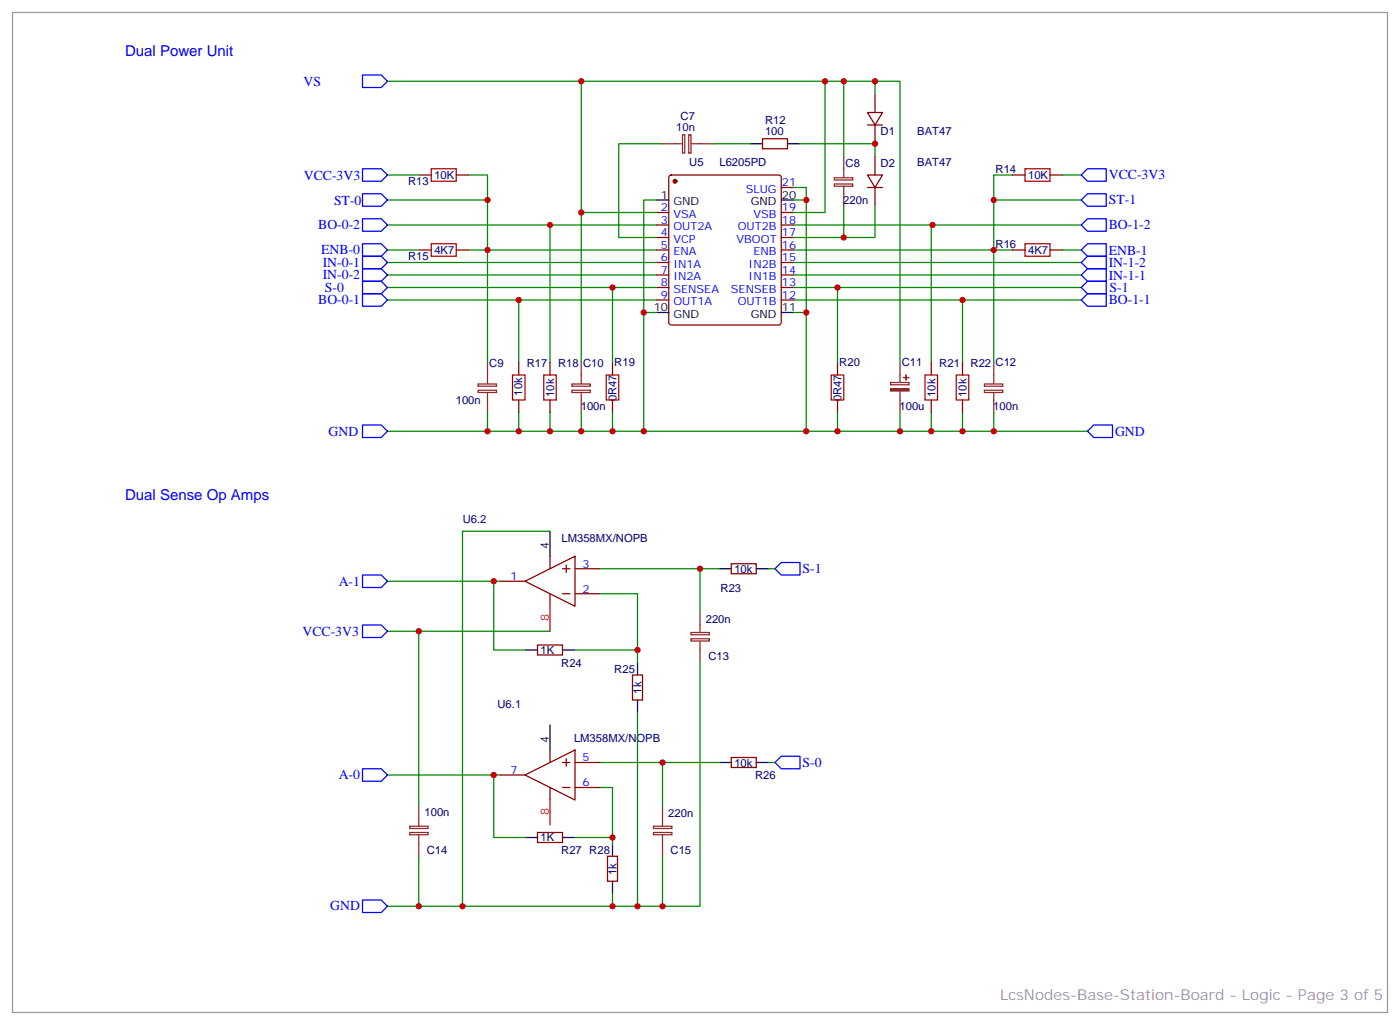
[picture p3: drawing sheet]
<svg xmlns="http://www.w3.org/2000/svg" width="395mm" height="289mm" viewBox="0 0 395 289" stroke-linecap="round" stroke-linejoin="round" font-family="sans-serif">
<g fill="none" stroke="#008700" stroke-width=".35">
<path d="M109.4 22.9h123.4v37.1h-8.8M164 22.9v37.1h21.2M232.8 22.9h14.1v3.6M238.1 22.9v21.2M246.9 22.9h7.1v79.4M109.4 56.4h28.2M109.4 49.4h8.8M132.3 49.4h5.3v52.9M164 60v42.3M185.2 56.4h-3.5v65.3M187 40.6h-12.4v26.4h10.6M201.1 40.6h10.6"/>
<path d="M224 52.9h3.5v35.3M224 56.4h3.5M225.8 40.6h21.1v3.5M238.1 58.2v8.8M246.9 58.2v8.8h-22.9M280.5 56.4h24.7M285.8 49.4h-5.3v52.9M299.9 49.4h5.3M109.4 63.5h75.8M109.4 70.6h8.8M109.4 74.1h75.8M109.4 77.6h75.8"/>
<path d="M132.3 70.6h52.9M155.2 63.5v38.8M224 63.5h81.2M224 70.6h61.8M224 74.1h81.2M224 77.6h81.2M263.2 63.5h-.4v38.8M299.9 70.6h5.3M109.4 81.1h75.8M109.4 84.7h75.8M146.4 84.7v17.6M172.9 81.1v21.2"/>
<path d="M181.7 88.2h3.5M224 88.2h3.5v33.5M224 81.1h81.2M224 84.7h81.2M236.4 81.1v21.2M271.6 84.7v17.6M137.6 116.4v5.3M146.4 116.4v5.3M155.2 116.4v5.3M164 116.4v5.3M172.9 116.4v5.3M236.4 116.4v5.3"/>
<path d="M254 116.4v5.3M262.8 116.4v5.3M271.6 116.4v5.3M280.5 116.4v5.3M109.4 121.7h197.5M155.2 149.9h-24.7v105.9M109.4 164h29.9v19.4h8.9M109.4 178.2h45.8M118.2 178.2v49.3M139.3 164h1.8M169.3 167.6h10.6v15.8h-17.6M169.3 160.5h33.5"/>
<path d="M197.6 160.5v12.4M217 160.5h1.7M179.9 183.4v3.6M197.6 187v68.8h-88.2M109.4 218.7h29.9M141.1 218.7h-1.8v17.7h8.9M169.3 215.2h33.5M179.9 201.1v54.7M187 215.2v12.3M217 215.2h1.7M169.3 222.2h3.6v14.2h-10.6M172.9 236.4v1.7"/>
<path d="M118.2 241.7v14.1M172.9 252.2v3.6M187 241.7v14.1"/>
</g>
<path d="M121.7 47.6h7.1v3.6h-7.1zM289.3 47.6h7v3.6h-7zM121.7 68.8h7.1v3.5h-7.1zM289.3 68.8h7v3.5h-7zM144.6 105.8h3.6v7.1h-3.6zM153.5 105.8h3.5v7.1h-3.5zM171.1 105.8h3.5v7.1h-3.5zM234.6 105.8h3.5v7.1h-3.5zM261.1 105.8h3.5v7.1h-3.5zM269.9 105.8h3.5v7.1h-3.5z" fill="none" stroke="#a10000" stroke-width=".35"/>
<g fill="none" stroke="#870000" stroke-width=".35">
<path d="M215.2 39.2h7v2.8h-7zM244.8 31.8h4.3l-2.2 3.5zM244.8 35.3h4.3M246.9 26.5v5.3M246.9 35.3v5.3M118.2 49.4h3.5M128.8 49.4h3.5M185.2 60h3.5M189 49.6l.4-.2h30.4l.5 .2 .2 .5v40.9l-.2 .5-.5 .2h-30.4l-.5-.2-.2-.5v-40.9zM220.5 60h3.5M220.5 52.9h3.5M244.8 49.4h4.3l-2.2 3.5z"/>
<path d="M244.8 52.9h4.3M246.9 44.1v5.3M246.9 52.9v5.3M285.8 49.4h3.5M296.3 49.4h3.6M118.2 70.6h3.5M128.8 70.6h3.5M185.2 63.5h3.5M185.2 67h3.5M185.2 70.6h3.5M185.2 74.1h3.5M185.2 77.6h3.5"/>
<path d="M220.5 63.5h3.5M220.5 67h3.5M220.5 70.6h3.5M220.5 74.1h3.5M220.5 77.6h3.5M285.8 70.6h3.5M296.3 70.6h3.6M185.2 81.1h3.5M185.2 84.7h3.5M220.5 81.1h3.5M220.5 84.7h3.5M146.4 102.3v3.5"/>
<path d="M146.4 112.9v3.5M155.2 102.3v3.5M155.2 112.9v3.5M172.9 102.3v3.5M172.9 112.9v3.5M236.4 102.3v3.5M236.4 112.9v3.5M262.8 102.3v3.5M262.8 112.9v3.5M271.6 102.3v3.5M271.6 112.9v3.5M155.2 157v3.5"/>
<path d="M159.8 159.5v2.1M206.4 159.1h7v2.8h-7zM141.1 164h7.1M148.2 164l14.1-7v14.1zM155.2 167.6v3.5M158.7 167.6h2.2M158.7 160.5h2.2M162.3 167.6h7M162.3 160.5h7M151.7 182h7v2.9h-7zM178.5 190.5h2.8v7.1h-2.8zM141.1 218.7h7.1"/>
<path d="M148.2 218.7l14.1-7v14.1zM155.2 211.7v3.5M158.7 215.2h2.2M159.8 214.1v2.2M162.3 215.2h7M206.4 213.8h7v2.8h-7zM151.7 234.9h7v2.9h-7zM155.2 222.2v3.6M158.7 222.2h2.2M162.3 222.2h7M171.4 241.7h2.9v7h-2.9z"/>
</g>
<circle cx="190.5" cy="51.2" r=".53" fill="#870000" stroke="#870000" stroke-width=".35"/>
<g fill="none" stroke="#000" stroke-width=".35">
<path d="M185.2 56.4h3.5M211.7 40.6h3.5M220.5 56.4h3.5M222.2 40.6h3.6M185.2 88.2h3.5M220.5 88.2h3.5M155.2 149.9v7.1M202.8 160.5h3.6M213.4 160.5h3.6M148.2 183.4h3.5M158.7 183.4h3.6M179.9 187v3.5"/>
<path d="M179.9 197.6v3.5M155.2 204.6v7.1M202.8 215.2h3.6M213.4 215.2h3.6M148.2 236.4h3.5M158.7 236.4h3.6M172.9 238.1v3.6M172.9 248.7v3.5"/>
</g>
<g fill="none" stroke="#00f" stroke-width=".35">
<path d="M102.3 21.2h5.3l1.8 1.7-1.8 1.8h-5.3zM102.3 47.6h5.3l1.8 1.8-1.8 1.8h-5.3zM102.3 54.7h5.3l1.8 1.7-1.8 1.8h-5.3zM306.9 47.6h5.3v3.6h-5.3l-1.7-1.8zM306.9 54.7h5.3v3.5h-5.3l-1.7-1.8zM102.3 61.7h5.3l1.8 1.8-1.8 1.8h-5.3zM102.3 68.8h5.3l1.8 1.8-1.8 1.7h-5.3zM102.3 79.4h5.3l1.8 1.7-1.8 1.8h-5.3zM102.3 72.3h5.3l1.8 1.8-1.8 1.7h-5.3zM102.3 75.8h5.3l1.8 1.8-1.8 1.8h-5.3zM305.2 74.1l1.7-1.8h5.3v3.5h-5.3zM306.9 61.7h5.3v3.6h-5.3l-1.7-1.8z"/>
<path d="M306.9 68.8h5.3v3.5h-5.3l-1.7-1.7zM306.9 79.4h5.3v3.5h-5.3l-1.7-1.8zM306.9 75.8h5.3v3.6h-5.3l-1.7-1.8zM102.3 82.9h5.3l1.8 1.8-1.8 1.7h-5.3zM305.2 84.7l1.7-1.8h5.3v3.5h-5.3zM102.3 119.9h5.3l1.8 1.8-1.8 1.8h-5.3zM306.9 121.7l1.8-1.8h5.3v3.6h-5.3zM102.3 162.3h5.3l1.8 1.7-1.8 1.8h-5.3zM102.3 176.4h5.3l1.8 1.8-1.8 1.7h-5.3zM218.7 160.5l1.8-1.7h5.3v3.5h-5.3zM102.3 217h5.3l1.8 1.7-1.8 1.8h-5.3zM218.7 215.2l1.8-1.8h5.3v3.6h-5.3z"/>
<path d="M102.3 254h5.3l1.8 1.8-1.8 1.7h-5.3z"/>
</g>
<g fill="none" stroke="#8c2424" stroke-width=".35">
<path d="M192.6 38h.7v5.2h-.7zM194.4 38h.6v5.2h-.6zM187 40.6h5.6M195.1 40.6h6M235.5 50.2h5.2v.6h-5.2zM235.5 51.9h5.2v.7h-5.2zM238.1 44.1v6M238.1 52.6v5.6M134.9 108.4h5.2v.6h-5.2zM134.9 110.1h5.2v.7h-5.2zM137.6 102.3v6M137.6 110.8v5.6"/>
<path d="M161.4 108.4h5.2v.6h-5.2zM161.4 110.1h5.2v.7h-5.2zM164 102.3v6M164 110.8v5.6M251.4 108h5.1v.6h-5.1zM254 102.3v5.7M254 110.4v6M277.8 108.4h5.2v.6h-5.2zM277.8 110.1h5.2v.7h-5.2zM280.5 102.3v6M280.5 110.8v5.6M195 178.5h5.2v.6h-5.2z"/>
<path d="M197.6 172.9v5.6M195 180.3h5.2v.6h-5.2zM197.6 181v6M115.6 234.9h5.2v.7h-5.2zM115.6 233.2h5.2v.6h-5.2zM118.2 227.5v5.7M118.2 235.7v6M184.4 234.9h5.2v.7h-5.2zM184.4 233.2h5.2v.6h-5.2zM187 227.5v5.7M187 235.7v6"/>
</g>
<g fill="#8c2424" stroke="#8c2424" stroke-width=".35">
<path d="M251.4 109.7h5.1v.6h-5.1z"/>
<path d="M255.1 106.5l1.4 .1z"/>
<path d="M255.7 105.8l.1 1.4z"/>
</g>
<path d="M3.5 3.5h388.1v282.3h-388.1z" fill="none" stroke="#999" stroke-width=".35"/>
<path d="M155.2 171.1v7.1M155.2 225.8v7" fill="none" stroke="#f00" stroke-width=".35"/>
<g fill="#c00">
<circle cx="263.2" cy="63.5" r=".88"/>
<circle cx="172.9" cy="81.1" r=".88"/>
<circle cx="146.4" cy="84.7" r=".88"/>
<circle cx="137.6" cy="70.6" r=".88"/>
<circle cx="271.6" cy="84.7" r=".88"/>
<circle cx="271.6" cy="121.7" r=".88"/>
<circle cx="280.5" cy="70.6" r=".88"/>
<circle cx="155.2" cy="63.5" r=".88"/>
<circle cx="164" cy="22.9" r=".88"/>
<circle cx="232.8" cy="22.9" r=".88"/>
<circle cx="181.7" cy="88.2" r=".88"/>
<circle cx="227.5" cy="88.2" r=".88"/>
<circle cx="227.5" cy="56.4" r=".88"/>
<circle cx="164" cy="60" r=".88"/>
<circle cx="280.5" cy="121.7" r=".88"/>
<circle cx="246.9" cy="22.9" r=".88"/>
<circle cx="236.4" cy="81.1" r=".88"/>
<circle cx="130.5" cy="255.8" r=".88"/>
<circle cx="179.9" cy="255.8" r=".88"/>
<circle cx="172.9" cy="255.8" r=".88"/>
<circle cx="187" cy="255.8" r=".88"/>
<circle cx="118.2" cy="255.8" r=".88"/>
<circle cx="172.9" cy="236.4" r=".88"/>
<circle cx="197.6" cy="160.5" r=".88"/>
<circle cx="187" cy="215.2" r=".88"/>
<circle cx="179.9" cy="183.4" r=".88"/>
<circle cx="118.2" cy="178.2" r=".88"/>
<circle cx="139.3" cy="164" r=".88"/>
<circle cx="139.3" cy="218.7" r=".88"/>
<circle cx="254" cy="121.7" r=".88"/>
<circle cx="146.4" cy="121.7" r=".88"/>
<circle cx="155.2" cy="121.7" r=".88"/>
<circle cx="262.8" cy="121.7" r=".88"/>
<circle cx="137.6" cy="121.7" r=".88"/>
<circle cx="172.9" cy="121.7" r=".88"/>
<circle cx="181.7" cy="121.7" r=".88"/>
<circle cx="227.5" cy="121.7" r=".88"/>
<circle cx="164" cy="121.7" r=".88"/>
<circle cx="236.4" cy="121.7" r=".88"/>
<circle cx="137.6" cy="56.4" r=".88"/>
<circle cx="280.5" cy="56.4" r=".88"/>
<circle cx="238.1" cy="67" r=".88"/>
<circle cx="238.1" cy="22.9" r=".88"/>
<circle cx="246.9" cy="40.6" r=".88"/>
</g>
<g font-size="4.2" fill="#00f">
<text x="35.3" y="15.9">Dual Power Unit</text>
<text x="35.3" y="141.1">Dual Sense Op Amps</text>
</g>
<text font-size="4.2" fill="#999" x="282.2" y="282.2">LcsNodes-Base-Station-Board - Logic - Page 3 of 5</text>
<g font-size="3.9" fill="#00f">
<text x="85.7" y="24.2">VS</text>
<text x="85.7" y="50.7">VCC-3V3</text>
<text x="312.9" y="50.6">VCC-3V3</text>
<text x="94.3" y="57.7">ST-0</text>
<text x="312.9" y="57.7">ST-1</text>
<text x="89.8" y="64.7">BO-0-2</text>
<text x="312.9" y="64.7">BO-1-2</text>
<text x="90.7" y="71.8">ENB-0</text>
<text x="312.9" y="71.9">ENB-1</text>
<text x="91.1" y="75.3">IN-0-1</text>
<text x="312.9" y="75.4">IN-1-2</text>
<text x="91.1" y="78.9">IN-0-2</text>
<text x="91.7" y="82.5">S-0</text>
<text x="312.9" y="78.9">IN-1-1</text>
<text x="313.1" y="82.4">S-1</text>
<text x="89.8" y="85.9">BO-0-1</text>
<text x="312.9" y="85.9">BO-1-1</text>
<text x="92.7" y="123">GND</text>
<text x="314.7" y="123">GND</text>
<text x="226.5" y="161.8">S-1</text>
<text x="95.6" y="165.3">A-1</text>
<text x="85.4" y="179.4">VCC-3V3</text>
<text x="95.6" y="220">A-0</text>
<text x="226.5" y="216.5">S-0</text>
<text x="93.2" y="256.9">GND</text>
</g>
<g font-size="3.2" fill="#000080">
<text x="192.1" y="33.8">C7</text>
<text x="215.9" y="34.9">R12</text>
<text x="190.8" y="37">10n</text>
<text x="215.9" y="38.1">100</text>
<text x="248.5" y="38.2">D1</text>
<text x="258.9" y="38.2">BAT47</text>
<text x="194.5" y="47">U5</text>
<text x="203" y="47">L6205PD</text>
<text x="238.6" y="47">C8</text>
<text x="248.5" y="47">D2</text>
<text x="258.9" y="47">BAT47</text>
<text x="115.2" y="52.3">R13</text>
<text x="122.6" y="50.5">10K</text>
<text x="281" y="48.8">R14</text>
<text x="290.1" y="50.5">10K</text>
<text x="238" y="57.6">220n</text>
<text x="122.6" y="71.7">4K7</text>
<text x="281" y="69.9">R16</text>
<text x="290.2" y="71.7">4K7</text>
<text x="115.2" y="73.4">R15</text>
<text x="138.1" y="103.5">C9</text>
<text x="148.7" y="103.5">R17</text>
<text x="157.5" y="103.5">R18</text>
<text x="164.5" y="103.5">C10</text>
<text x="173.4" y="103.4">R19</text>
<text x="236.9" y="103.4">R20</text>
<text x="254.5" y="103.4">C11</text>
<text x="265.1" y="103.5">R21</text>
<text x="273.9" y="103.5">R22</text>
<text x="281" y="103.4">C12</text>
<text x="147.4" y="111.7" transform="rotate(-90 147.4 111.7)">10k</text>
<text x="156.4" y="112" transform="rotate(-90 156.4 112)">10k</text>
<text x="174" y="113.3" transform="rotate(-90 174 113.3)">0R47</text>
<text x="237.5" y="113.3" transform="rotate(-90 237.5 113.3)">0R47</text>
<text x="264" y="112" transform="rotate(-90 264 112)">10k</text>
<text x="272.8" y="112" transform="rotate(-90 272.8 112)">10k</text>
<text x="128.6" y="114">100n</text>
<text x="163.9" y="115.8">100n</text>
<text x="253.9" y="115.8">100u</text>
<text x="280.3" y="115.8">100n</text>
<text x="130.6" y="147.5">U6.2</text>
<text x="158.5" y="152.8">LM358MX/NOPB</text>
<text x="207.2" y="161.7">10k</text>
<text x="203.4" y="167">R23</text>
<text x="199.2" y="175.8">220n</text>
<text x="152.6" y="184.6">1K</text>
<text x="158.4" y="188.1">R24</text>
<text x="173.4" y="189.8">R25</text>
<text x="199.9" y="186.3">C13</text>
<text x="181" y="195.8" transform="rotate(-90 181 195.8)">1k</text>
<text x="140.4" y="199.7">U6.1</text>
<text x="162" y="209.3">LM358MX/NOPB</text>
<text x="207.2" y="216.3">10k</text>
<text x="213.1" y="219.9">R26</text>
<text x="119.8" y="230.4">100n</text>
<text x="188.6" y="230.5">220n</text>
<text x="152.6" y="237.5">1K</text>
<text x="120.5" y="241">C14</text>
<text x="158.4" y="241">R27 R28</text>
<text x="189.2" y="241">C15</text>
<text x="174" y="246.9" transform="rotate(-90 174 246.9)">1k</text>
</g>
<g font-size="3.2" fill="#00f">
<text x="220.7" y="52.6">21</text>
<text x="186.5" y="59.6">2</text>
<text x="210.5" y="54.3">SLUG</text>
<text x="220.7" y="59.6">19</text>
<text x="186.5" y="63.1">3</text>
<text x="190" y="61.4">VSA</text>
<text x="190" y="64.9">OUT2A</text>
<text x="208.2" y="64.9">OUT2B</text>
<text x="212.7" y="61.4">VSB</text>
<text x="220.7" y="63.1">18</text>
<text x="186.5" y="66.7">4</text>
<text x="186.5" y="70.2">5</text>
<text x="190" y="68.4">VCP</text>
<text x="190" y="72">ENA</text>
<text x="207.9" y="68.4">VBOOT</text>
<text x="212.6" y="72">ENB</text>
<text x="220.7" y="70.2">16</text>
<text x="220.7" y="66.7">17</text>
<text x="186.5" y="73.7">6</text>
<text x="186.5" y="77.3">7</text>
<text x="190" y="75.5">IN1A</text>
<text x="211.3" y="75.5">IN2B</text>
<text x="220.7" y="77.3">14</text>
<text x="220.7" y="73.7">15</text>
<text x="186.5" y="80.8">8</text>
<text x="190" y="79">IN2A</text>
<text x="190" y="82.6">SENSEA</text>
<text x="206.3" y="82.6">SENSEB</text>
<text x="211.3" y="79">IN1B</text>
<text x="220.7" y="80.8">13</text>
<text x="186.5" y="84.3">9</text>
<text x="190" y="86.1">OUT1A</text>
<text x="208.2" y="86.1">OUT1B</text>
<text x="220.7" y="84.3">12</text>
<text x="164.4" y="160.2">3</text>
<text x="144" y="163.7">1</text>
<text x="164.4" y="167.2">2</text>
<text x="164.4" y="214.8">5</text>
<text x="144" y="218.4">7</text>
<text x="164.4" y="221.9">6</text>
</g>
<g font-size="3.2">
<text x="186.5" y="56.1">1</text>
<text x="190" y="57.9">GND</text>
<text x="211.9" y="57.9">GND</text>
<text x="220.7" y="56.1">20</text>
<text x="184.5" y="87.8">10</text>
<text x="190" y="89.6">GND</text>
<text x="211.9" y="89.6">GND</text>
<text x="220.7" y="87.8">11</text>
<text x="154.9" y="154.9" transform="rotate(-90 154.9 154.9)">4</text>
<text x="154.9" y="209.6" transform="rotate(-90 154.9 209.6)">4</text>
</g>
<g font-size="3.2" fill="#f00">
<text x="154.9" y="175.2" transform="rotate(-90 154.9 175.2)">8</text>
<text x="154.9" y="229.9" transform="rotate(-90 154.9 229.9)">8</text>
</g>
</svg>
